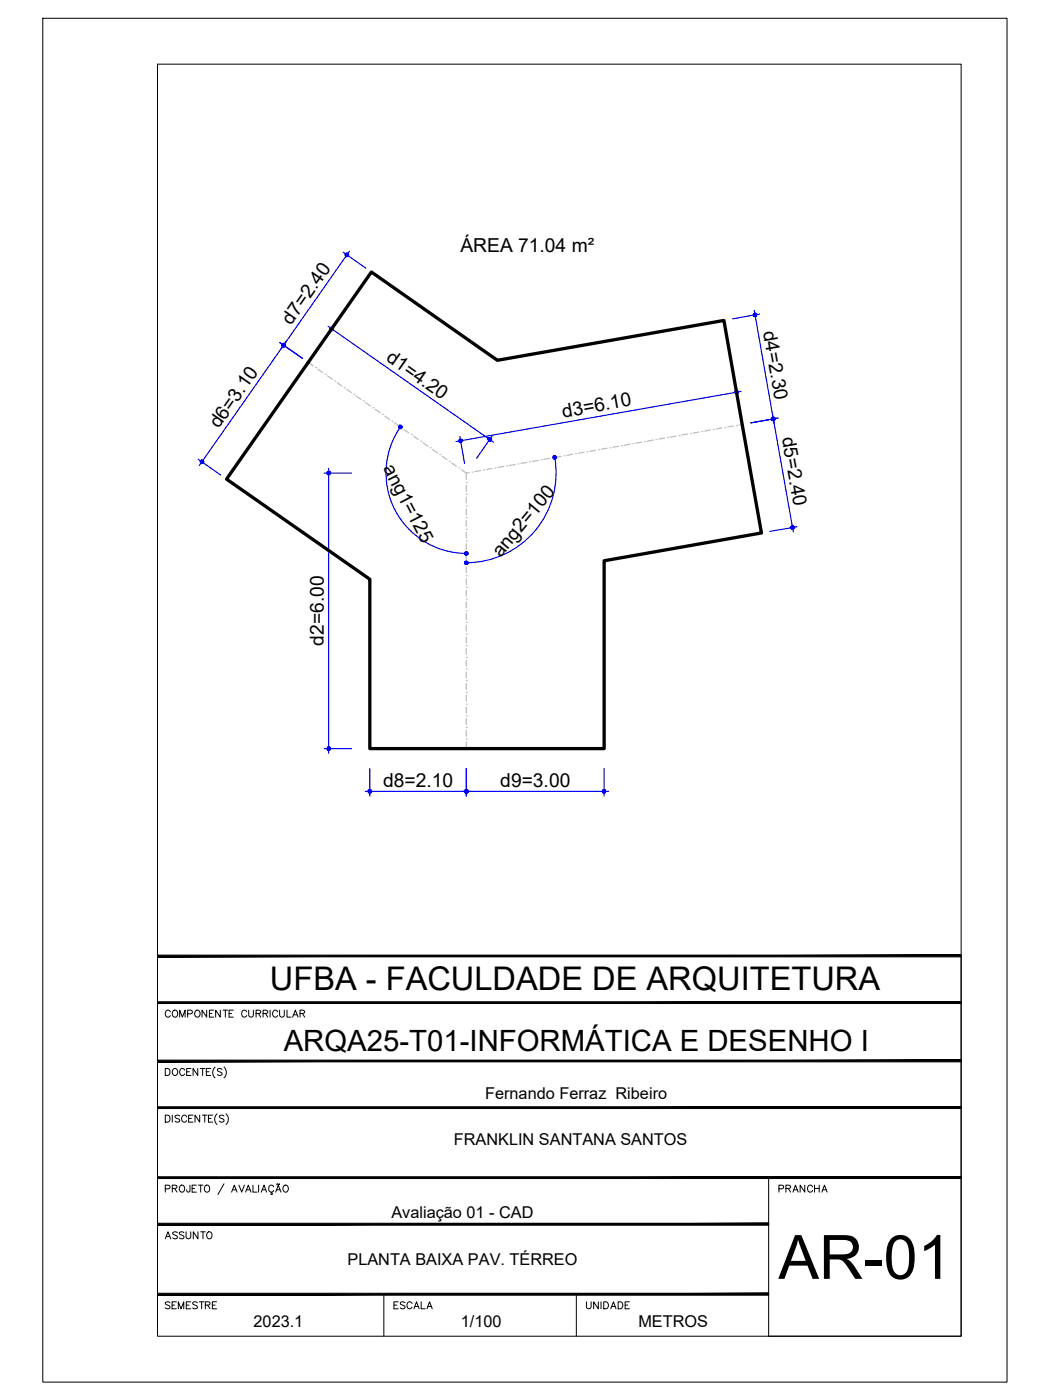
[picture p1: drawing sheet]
<svg xmlns="http://www.w3.org/2000/svg" width="229mm" height="305mm" viewBox="0 0 229 305" stroke-linecap="round" stroke-linejoin="round" font-family="sans-serif">
<!-- layer: ARQ_EIXO CINZA 04 -->
<g fill="none" stroke="#bababa" stroke-width=".25">
<path d="M67.1 78.9l1.1 .8M68.7 80h.1M69.2 80.4l1.1 .7M70.8 81.5h.1M71.3 81.8l1 .8M72.9 82.9h.1M73.4 83.3l1 .7M74.9 84.4h.1M75.5 84.8l1 .7M77 85.9h.1M77.6 86.2l1 .8M79.1 87.3h.1"/>
<path d="M79.6 87.7l1.1 .7M81.2 88.8h.1M81.7 89.1l1.1 .8M83.3 90.2h.1M83.8 90.6l1 .7M85.3 91.7h.1M85.9 92l1 .8M87.4 93.1h.1M88 93.5l1 .7M89.5 94.6h.1M90 95l1.1 .7M91.6 96.1h.1"/>
<path d="M92.1 96.4l1.1 .8M93.7 97.5h.1M94.2 97.9l1 .7M95.8 99h.1M96.3 99.3l1 .7M119.7 99.8l-1.3 .2M120.3 99.7h.1M122.2 99.4l-1.3 .2M122.8 99.2h.1M124.7 98.9l-1.3 .2M125.3 98.8h.1M127.2 98.5l-1.3 .2"/>
<path d="M127.8 98.3h.1M129.7 98l-1.3 .3M130.3 97.9h.1M132.2 97.6l-1.3 .2M132.8 97.5h.1M134.7 97.2l-1.3 .2M135.3 97h.1M137.2 96.7l-1.3 .2M137.8 96.6h.1M139.7 96.3l-1.3 .2M140.3 96.1h.1M142.2 95.8l-1.3 .3"/>
<path d="M142.8 95.7h.1M144.7 95.4l-1.3 .2M145.3 95.3h.1M147.2 95l-1.3 .2M147.8 94.8h.1M149.7 94.5l-1.3 .2M150.3 94.4h.1M152.2 94.1l-1.2 .2M152.8 93.9h.1M154.7 93.6l-1.2 .3M155.3 93.5h.1M157.2 93.2l-1.2 .2"/>
<path d="M157.8 93h.1M159.7 92.8l-1.2 .2M160.3 92.6h.1M161.6 92.4l-.6 .1M97.8 100.4h.1M98.3 100.8l1.1 .7M99.9 101.9h.1M100.5 102.2l1 .8M101.5 117.8h.1M101.5 115.2h.1M101.5 112.7h.1M101.5 110.2h.1"/>
<path d="M101.5 107.6h.1M101.5 105.1h.1M101.5 105.7v1.3M101.5 108.2v1.3M101.5 110.8v1.3M101.5 113.3v1.3M101.5 115.9v1.2M101.5 118.4v1.3M102.2 102.9l-.7 .1v1.4M102.8 102.8h.1M104.6 102.4l-1.2 .3M105.3 102.3h.1"/>
<path d="M107.1 102l-1.2 .2M107.8 101.9h.1M109.7 101.6l-1.3 .2M110.3 101.4h.1M112.2 101.1l-1.3 .2M112.8 101h.1M114.7 100.7l-1.3 .2M115.3 100.5h.1M117.2 100.2l-1.3 .3M117.8 100.1h.1M101.5 138h.1M101.5 135.5h.1"/>
<path d="M101.5 133h.1M101.5 130.4h.1M101.5 127.9h.1M101.5 125.3h.1M101.5 122.8h.1M101.5 120.3h.1M101.5 120.9v1.3M101.5 123.4v1.3M101.5 126v1.3M101.5 128.5v1.3M101.5 131.1v1.2M101.5 133.6v1.3"/>
<path d="M101.5 136.1v1.3M101.5 138.7v1.3M101.5 158.4h.1M101.5 155.8h.1M101.5 153.3h.1M101.5 150.7h.1M101.5 148.2h.1M101.5 145.7h.1M101.5 143.1h.1M101.5 140.6h.1M101.5 141.2v1.3M101.5 143.8v1.2"/>
<path d="M101.5 146.3v1.3M101.5 148.8v1.3M101.5 151.4v1.3M101.5 153.9v1.3M101.5 156.5v1.2M101.5 159v1.3M101.5 160.9h.1M101.5 161.5v1.5"/>
</g>
<!-- layer: COTA AZUL -->
<g fill="none" stroke="#00f" stroke-width=".25">
<path d="M74.7 54.9l4.9 3.5M76.1 54.7l-14.9 21.3M60.9 74.6l5 3.4M62.3 74.3l-18.9 27M71.4 71l36 25.3M72.8 70.8l-3.5 4.9M164.2 67.6l8.5 48.2M165.4 68.4l-5.9 1M43.1 100l4.9 3.4M87.2 92.9a17.5 17.5 0 0 0 14.3 27.6M100.1 95l1 5.9M107.2 94.9l-3.4 4.9"/>
<path d="M120.8 99.6a19.5 19.5 0 0 1-19.3 22.9M160.2 84.4l1 5.9M161.3 85.2l-62 10.9M169.4 91l-6 1.1M70.6 103h5.9M71.5 102v62M173.5 114.7l-5.9 1M70.6 163h5.9M79.5 172.3h53M80.5 167.3v6M101.5 167.3v6M131.5 167.3v6"/>
</g>
<!-- layer: 0 -->
<g fill="#00f" stroke="#00f" stroke-width=".22">
<path d="M71.9 71.4l-.1 .2h.4zM71.8 71.6h.4l-.3 .2zM71.9 71.8l.1 .1 .2-.3z"/>
<path d="M72.2 71.6l-.2 .3 .2 .1zM72.2 71.6l.2 .4h-.2zM72.2 71.6l.2 .4 .1-.2z"/>
<path d="M72.2 71.6l.3 .2 .1-.2zM72.2 71.6l.4-.1v.1zM72.4 71.3l-.2 .3 .4-.1z"/>
<path d="M72.3 71.2l-.1 .4 .2-.3zM72.1 71.2h.2l-.1 .4zM72.1 71.2l-.2 .2 .3 .2z"/>
<path d="M106.6 95.7l.3 .2 .1-.2zM106.6 95.7l.4-.2v.2zM106.8 95.4l-.2 .3 .4-.2z"/>
<path d="M106.7 95.3l-.1 .4 .2-.3zM106.5 95.3h.2l-.1 .4zM106.3 95.5l.3 .2-.1-.4z"/>
<path d="M106.3 95.5v.2h.3zM106.3 95.7h.3l-.3 .1zM106.3 95.8l.1 .2 .2-.3z"/>
<path d="M106.6 95.7l-.2 .3 .2 .1zM106.6 95.7l.2 .4h-.2zM106.6 95.7l.2 .4 .1-.2z"/>
<path d="M71.4 102.7l.1 .3v-.4zM71.4 102.7l.1 .3-.3-.2zM71.2 102.8v.2h.3z"/>
<path d="M71.2 103v.2l.3-.2zM71.2 103.2l.3-.2-.1 .3zM71.5 103l-.1 .3 .1 .1z"/>
<path d="M71.5 103v.4l.3-.1zM71.5 103l.4 .2-.1 .1zM71.5 103l.4 .2v-.2z"/>
<path d="M71.5 103h.4v-.2zM71.8 102.7l.1 .1-.4 .2zM71.5 102.6v.4l.3-.3z"/>
<path d="M71.5 163v.4l.3-.1zM71.5 163l.4 .2-.1 .1zM71.5 163l.4 .2v-.2z"/>
<path d="M71.5 163h.4v-.2zM71.8 162.6l.1 .2-.4 .2zM71.5 162.6v.4l.3-.4z"/>
<path d="M71.4 162.6l.1 .4v-.4zM71.4 162.6l.1 .4-.3-.2zM71.2 162.8v.2h.3z"/>
<path d="M71.2 163v.2l.3-.2zM71.2 163.2l.3-.2-.1 .3zM71.5 163l-.1 .3 .1 .1z"/>
<path d="M99.9 96l.1 .2 .3-.2zM100 96.2l.3-.2-.1 .3zM100.3 96l-.1 .3 .1 .1z"/>
<path d="M100.3 96v.4l.2-.1zM100.3 96l.3 .1-.1 .2zM100.3 96l.3 .1v-.2z"/>
<path d="M100.3 96l.3-.1v-.2zM100.4 95.6l.2 .1-.3 .3zM100.2 95.6l.1 .4 .1-.4z"/>
<path d="M100 95.7l.3 .3-.1-.4zM100 95.7l.3 .3-.4-.2zM99.9 95.8v.2h.4z"/>
<path d="M160.4 85.4l.3-.1v-.2zM160.5 85l.2 .1-.3 .3zM160.3 85l.1 .4 .1-.4z"/>
<path d="M160.1 85.1l.3 .3-.1-.4zM160.1 85.1l.3 .3-.4-.1zM160 85.3v.1h.4z"/>
<path d="M160 85.4l.1 .2 .3-.2zM160.1 85.6l.3-.2-.2 .3zM160.4 85.4l-.2 .3h.2z"/>
<path d="M160.4 85.4v.3h.2zM160.4 85.4l.3 .1-.1 .2zM160.4 85.4l.3 .1v-.2z"/>
<path d="M164.1 68.3l.3 .2-.1-.3zM164.1 68.3l.3 .2-.4-.1zM164 68.4v.2l.4-.1z"/>
<path d="M164 68.6l.1 .2 .3-.3zM164.1 68.8l.3-.3-.1 .4zM164.4 68.5l-.1 .4h.1z"/>
<path d="M164.4 68.5v.4l.2-.1zM164.4 68.5l.3 .2-.1 .1zM164.4 68.5l.3 .2 .1-.2z"/>
<path d="M164.4 68.5h.4l-.1-.2zM164.5 68.2l.2 .1-.3 .2zM164.3 68.2l.1 .3 .1-.3z"/>
<path d="M168.4 91.2v.4l.2-.1zM168.4 91.2l.3 .1-.1 .2zM168.4 91.2l.3 .1v-.2z"/>
<path d="M168.4 91.2l.3-.1v-.1zM168.5 90.8l.2 .2-.3 .2zM168.3 90.8l.1 .4 .1-.4z"/>
<path d="M168.1 90.9l.3 .3-.1-.4zM168.1 90.9l.3 .3-.4-.1zM168 91.1v.2l.4-.1z"/>
<path d="M168 91.3l.1 .1 .3-.2zM168.1 91.4l.3-.2-.2 .4zM168.4 91.2l-.2 .4h.2z"/>
<path d="M168.1 90.9l.3 .3-.1-.4zM168.1 90.9l.3 .3-.4-.1zM168 91.1v.2l.4-.1z"/>
<path d="M168 91.3l.1 .1 .3-.2zM168.1 91.4l.3-.2-.2 .4zM168.4 91.2l-.2 .4h.2z"/>
<path d="M168.4 91.2v.4l.2-.1zM168.4 91.2l.3 .1-.1 .2zM168.4 91.2l.3 .1v-.2z"/>
<path d="M168.4 91.2l.3-.1v-.1zM168.5 90.8l.2 .2-.3 .2zM168.3 90.8l.1 .4 .1-.4z"/>
<path d="M172.6 114.9v.3l.2-.1zM172.6 114.9l.3 .1-.1 .1zM172.6 114.9l.3 .1v-.2z"/>
<path d="M172.8 114.6l-.2 .3 .3-.1zM172.7 114.5l.1 .1-.2 .3zM172.5 114.5l.1 .4 .1-.4z"/>
<path d="M172.3 114.6l.3 .3-.1-.4zM172.3 114.6l.3 .3-.4-.2zM172.2 114.7v.2h.4z"/>
<path d="M172.2 114.9l.1 .2 .3-.2zM172.3 115.1l.3-.2-.2 .3zM172.6 114.9l-.2 .3h.2z"/>
<path d="M61.8 74.8v.3l.2-.3zM61.6 74.8h.2v.3zM61.4 74.9l.4 .2-.2-.3z"/>
<path d="M61.4 74.9v.2h.4zM61.4 75.1h.4l-.4 .2zM61.4 75.3l.2 .2 .2-.4z"/>
<path d="M61.8 75.1l-.2 .4h.1zM61.8 75.1l.1 .4h-.2zM61.8 75.1l.1 .4 .2-.1z"/>
<path d="M61.8 75.1l.3 .3v-.2zM61.8 75.1l.3-.1v.2zM62 74.8l-.2 .3 .3-.1z"/>
<path d="M44 100.5l-.2 .3 .1 .1zM44 100.5l.1 .4h-.2zM44 100.5l.1 .4 .2-.1z"/>
<path d="M44 100.5l.3 .3 .1-.2zM44 100.5l.3-.1 .1 .2zM44.2 100.2l-.2 .3 .3-.1z"/>
<path d="M44 100.2v.3l.2-.3zM43.8 100.2h.2v.3zM43.6 100.3l.4 .2-.2-.3z"/>
<path d="M43.6 100.3v.2h.4zM43.6 100.5h.4l-.4 .2zM43.6 100.7l.2 .1 .2-.3z"/>
<path d="M61.8 75.1l-.2 .4h.1zM61.8 75.1l.1 .4h-.2zM61.8 75.1l.1 .4 .2-.1z"/>
<path d="M61.8 75.1l.3 .3v-.2zM61.8 75.1l.3-.1v.2zM62 74.8l-.2 .3 .3-.1z"/>
<path d="M61.8 74.8v.3l.2-.3zM61.6 74.8h.2v.3zM61.4 74.9l.4 .2-.2-.3z"/>
<path d="M61.4 74.9v.2h.4zM61.4 75.1h.4l-.4 .2zM61.4 75.3l.2 .2 .2-.4z"/>
<path d="M75.6 55.1l-.1 .4 .2-.3zM75.4 55.2l.2-.1-.1 .4zM75.4 55.2l-.2 .1 .3 .2z"/>
<path d="M75.2 55.3l-.1 .2h.4zM75.1 55.5h.4l-.3 .2zM75.2 55.7l.1 .1 .2-.3z"/>
<path d="M75.5 55.5l-.2 .3 .2 .1zM75.5 55.5l.2 .3-.2 .1zM75.5 55.5l.2 .3 .1-.1z"/>
<path d="M75.5 55.5l.3 .2 .1-.2zM75.5 55.5l.4-.2v.2zM75.7 55.2l-.2 .3 .4-.2z"/>
<path d="M101.5 172.3h.4v-.2zM101.7 172l.2 .1-.4 .2zM101.5 171.9v.4l.2-.3z"/>
<path d="M101.3 172l.2 .3v-.4zM101.2 172.1l.1-.1 .2 .3zM101.2 172.1l-.1 .2h.4z"/>
<path d="M101.1 172.3l.1 .2 .3-.2zM101.2 172.5l.3-.2-.2 .3zM101.5 172.3l-.2 .3 .2 .1z"/>
<path d="M101.5 172.3v.4l.2-.1zM101.5 172.3l.4 .2-.2 .1zM101.5 172.3l.4 .2v-.2z"/>
<path d="M80.1 172.3l.1 .2 .3-.2zM80.2 172.5l.3-.2-.2 .3zM80.5 172.3l-.2 .3 .2 .1z"/>
<path d="M80.5 172.3v.4l.2-.1zM80.5 172.3l.4 .2-.2 .1zM80.5 172.3l.4 .2v-.2z"/>
<path d="M80.5 172.3h.4v-.2zM80.7 172l.2 .1-.4 .2zM80.5 171.9v.4l.2-.3z"/>
<path d="M80.3 172l.2 .3v-.4zM80.2 172.1l.1-.1 .2 .3zM80.2 172.1l-.1 .2h.4z"/>
<path d="M131.5 172.3h.4l-.1-.2zM131.7 172l.1 .1-.3 .2zM131.5 171.9v.4l.2-.3z"/>
<path d="M131.3 172l.2 .3v-.4zM131.3 172l.2 .3-.3-.2zM131.2 172.1l-.1 .2h.4z"/>
<path d="M131.1 172.3l.1 .2 .3-.2zM131.2 172.5l.3-.2-.2 .3zM131.5 172.3l-.2 .3 .2 .1z"/>
<path d="M131.5 172.3v.4l.2-.1zM131.5 172.3l.3 .2-.1 .1zM131.5 172.3l.3 .2 .1-.2z"/>
<path d="M101.1 172.3l.1 .2 .3-.2zM101.2 172.5l.3-.2-.2 .3zM101.5 172.3l-.2 .3 .2 .1z"/>
<path d="M101.5 172.3v.4l.2-.1zM101.5 172.3l.4 .2-.2 .1zM101.5 172.3l.4 .2v-.2z"/>
<path d="M101.5 172.3h.4v-.2zM101.7 172l.2 .1-.4 .2zM101.5 171.9v.4l.2-.3z"/>
<path d="M101.3 172l.2 .3v-.4zM101.2 172.1l.1-.1 .2 .3zM101.2 172.1l-.1 .2h.4z"/>
<path d="M87.2 92.6v.4l.2-.4zM87 92.6h.2v.4zM86.9 92.7l.3 .3-.2-.4z"/>
<path d="M86.9 92.7l-.1 .2 .4 .1zM86.8 92.9l.4 .1-.4 .1zM86.8 93.1l.2 .2 .2-.3z"/>
<path d="M87.2 93l-.2 .3h.1zM87.2 93l.1 .3h-.2zM87.2 93l.1 .3 .2-.1z"/>
<path d="M87.2 93l.3 .2v-.2zM87.2 93l.3-.2v.2zM87.4 92.6l-.2 .4 .3-.2z"/>
<path d="M101.5 120.5h.4v-.2zM101.7 120.2l.2 .1-.4 .2zM101.5 120.1v.4l.2-.3z"/>
<path d="M101.3 120.2l.2 .3v-.4zM101.2 120.3l.1-.1 .2 .3zM101.2 120.3l-.1 .2h.4z"/>
<path d="M101.1 120.5l.1 .2 .3-.2zM101.2 120.7l.3-.2-.2 .3zM101.5 120.5l-.2 .3 .2 .1z"/>
<path d="M101.5 120.5v.4l.2-.1zM101.5 120.5l.4 .2-.2 .1zM101.5 120.5l.4 .2v-.2z"/>
<path d="M101.1 122.6l.1 .1 .3-.1zM101.2 122.7l.3-.1-.2 .3zM101.5 122.6l-.2 .3h.2z"/>
<path d="M101.5 122.6v.3h.2zM101.5 122.6l.4 .1-.2 .2zM101.5 122.6l.4 .1v-.1z"/>
<path d="M101.5 122.6h.4v-.3zM101.7 122.2l.2 .1-.4 .3zM101.5 122.2v.4l.2-.4z"/>
<path d="M101.3 122.2l.2 .4v-.4zM101.2 122.3l.1-.1 .2 .4zM101.2 122.3l-.1 .3h.4z"/>
<path d="M120.5 99.3l.3 .3-.1-.4zM120.5 99.3l.3 .3-.4-.1zM120.4 99.5v.2l.4-.1z"/>
<path d="M120.4 99.7l.1 .1 .3-.2zM120.5 99.8l.3-.2-.2 .3zM120.8 99.6l-.2 .3h.2z"/>
<path d="M120.8 99.6v.3h.2zM120.8 99.6l.3 .1-.1 .2zM120.8 99.6l.3 .1v-.2z"/>
<path d="M121 99.4l-.2 .2 .3-.1zM120.9 99.2l.1 .2-.2 .2zM120.7 99.2l.1 .4 .1-.4z"/>
</g>
<path d="M80.9 59.2l27.4 19.2 49.3-8.6 8.2 46.2-34.3 6.1v40.9h-51v-36.9l-31.2-21.8z" fill="none" stroke="#000" stroke-width=".72"/>
<!-- layer: MRG_EXTERNA -->
<path d="M9.3 4h209.9v296.9h-209.9z" fill="none" stroke="#000" stroke-width=".22"/>
<!-- layer: MRG_INTERNA -->
<path d="M34.3 14h175v276.9h-175z" fill="none" stroke="#000" stroke-width=".22"/>
<!-- layer: SIMB_01 -->
<g fill="#000" stroke="#000" stroke-width=".22">
<path d="M34.3 218.1v.4l175-.4zM34.3 218.5l175-.4v.4z"/>
<path d="M34.3 207.9v.4l175-.4zM34.3 208.3l175-.4v.4z"/>
<path d="M34.3 230.8v.4l175-.4zM34.3 231.2l175-.4v.4z"/>
<path d="M34.3 256.2v.4l175-.4zM34.3 256.6l175-.4v.4z"/>
<path d="M34.3 241v.3l175-.3zM34.3 241.3l175-.3v.3z"/>
<path d="M34.3 266.3v.4l133-.4zM34.3 266.7l133-.4v.4z"/>
<path d="M34.3 282h133v-.4zM34.3 281.6h133l-133 .4z"/>
</g>
<g fill="none" stroke="#000" stroke-width=".22">
<path d="M45 219.9v1.5l-1-1.5v1.5M46.5 219.9h-.9v1.5h.9M48 219.9v1.5l-1.1-1.5v1.5M48.6 219.9h1M49.1 219.9v1.5M50.8 219.9h-.9v1.5h.9M54.1 219.9v1.1l.5 .4h.3l.3-.4v-1.1M58.8 219.9v1.5M60.9 219.9v1.1l.4 .4 .5-.2 .1-1.3M62.5 219.9v1.5h.9M209.3 208.1v82.8h-42v-34.5M36 232.6h.5a.82 .82 0 0 1 .5 .8 .82 .82 0 0 1-.5 .7h-.5z"/>
<path d="M37.1 220.3a.56 .56 0 0 0-.7-.4 .56 .56 0 0 0-.4 .6 .63 .63 0 0 0 .2 .8 .63 .63 0 0 0 .9-.2M37.7 220.1a.72 .72 0 0 1 1 .2 .72 .72 0 0 1-.3 1.1 .72 .72 0 0 1-.9-.4 .72 .72 0 0 1 .2-.9zM37.7 232.8a.72 .72 0 0 1 1 .2 .72 .72 0 0 1-.3 1.1 .72 .72 0 0 1-.9-.4 .72 .72 0 0 1 .2-.9zM39.1 221.4v-1.5l.6 1.5 .6-1.5v1.5M40.2 233a.56 .56 0 0 0-.6-.4 .56 .56 0 0 0-.5 .6 .63 .63 0 0 0 .3 .8 .63 .63 0 0 0 .8-.2M40.6 233.3h.6M40.9 220.7l.9-.1v-.5l-.3-.2h-.6v1.5M41.6 232.6h-1v1.5h1M42.7 220a.71 .71 0 0 1 .9 .7 .71 .71 0 0 1-.9 .7l-.3-.5v-.4zM43.1 232.6v1.5l-1.1-1.5v1.5M43.6 232.6h1M44.1 232.6v1.5"/>
<path d="M44.9 233.3h.6M45.6 220.6h.5M45.9 232.6h-1v1.5h1M46.8 232.3a1.57 1.57 0 0 0 0 2.4M48.3 232.8l-.3-.2-.7 .2 .2 .4 .5 .2 .3 .3v.2l-.3 .2-.7-.2M48.8 232.3a1.57 1.57 0 0 1 0 2.4M49.9 220.6h.5M53.7 220.3a.56 .56 0 0 0-.6-.4 .56 .56 0 0 0-.5 .6 .63 .63 0 0 0 .3 .8 .63 .63 0 0 0 .8-.2M55.8 220.6h.8l.2-.4-.4-.3h-.6v1.5M56.3 220.6l.5 .8M57.3 220.6h.8l.2-.4-.4-.3h-.6v1.5M57.8 220.6l.5 .8"/>
<path d="M60.5 220.3a.56 .56 0 0 0-.7-.4 .56 .56 0 0 0-.4 .6 .63 .63 0 0 0 .2 .8 .63 .63 0 0 0 .9-.2M63.7 221.4l.6-1.5 .6 1.5M63.9 220.9h.7M65.3 220.6h.9l.1-.4-.3-.3h-.7v1.5M65.8 220.6l.5 .8M36 242.8h.5a.82 .82 0 0 1 .5 .7 .82 .82 0 0 1-.5 .8h-.5zM36 258.8l.9-.1 .1-.6-1-.1v1.5M37.5 258.7l1-.1v-.5l-1-.1v1.5M37.5 242.8v1.5M38 258.7l.5 .8M39.1 243l-.3-.2-.7 .2 .2 .4 .7 .3 .1 .2v.2l-.3 .2-.7-.2M39.2 258.2a.72 .72 0 0 1 1 .2 .72 .72 0 0 1-.3 1.1 .72 .72 0 0 1-.9-.4 .72 .72 0 0 1 .2-.9z"/>
<path d="M40.6 243.2a.56 .56 0 0 0-.6-.4 .56 .56 0 0 0-.5 .6 .63 .63 0 0 0 .3 .8 .63 .63 0 0 0 .8-.2M41.1 243.5h.6M41.4 258l-.1 1.4-.4 .1-.2-.1-.1-.4M41.8 258.7h.6M42 242.8h-.9v1.5h.9M42.8 258h-1v1.5h1M43.2 258h1M43.5 242.8v1.5l-1-1.5v1.5M43.7 258v1.5M44.1 242.8h1M44.6 242.8v1.5M44.6 258.2a.63 .63 0 0 1 .8-.1 .63 .63 0 0 1 .2 .9 .57 .57 0 0 1-.5 .6 .57 .57 0 0 1-.6-.6z"/>
<path d="M45.4 243.5h.5M46.3 242.8h-.9v1.5h.9M47.2 242.5a1.57 1.57 0 0 0 0 2.3M48.8 243l-.4-.2-.6 .2 .1 .4 .7 .3 .2 .2v.2l-.4 .2-.6-.2M48.8 257.7l-1.3 2.4M49.2 242.5a1.57 1.57 0 0 1 0 2.3M50.4 259.5l.6-1.5 .6 1.5M50.7 259h.7M52 258l.6 1.5 .6-1.5M53.5 259.5l.6-1.5 .6 1.5M53.7 259h.7M55.1 258v1.5h.9"/>
<path d="M56.3 258v1.5M56.9 259.5l.6-1.5 .5 1.5M57.1 259h.7M59.1 259.5v.3l.2 .2h-.4M59.6 258.4a.6 .6 0 0 0-.9-.3 .6 .6 0 0 0-.2 .9 .54 .54 0 0 0 .4 .5 .54 .54 0 0 0 .7-.3M60 259.5l.6-1.5 .6 1.5M60.2 259h.8M60.3 257.8l-.1 .1M60.3 257.8h.2M60.5 257.8l.1 .1M60.6 257.9h.2M60.9 257.7l-.1 .2"/>
<path d="M61.8 258.2a.72 .72 0 0 1 1 .2 .72 .72 0 0 1-.3 1.1 .72 .72 0 0 1-.9-.4 .72 .72 0 0 1 .2-.9zM83.6 281.8v9.1M125.5 281.8v9.1"/>
</g>
<text font-size="13.3" x="169.5" y="278.4">AR-01</text>
<text font-size="7.1" x="58.8" y="215.6">UFBA - FACULDADE DE ARQUITETURA</text>
<text font-size="6.4" x="61.8" y="228.9">ARQA25-T01-INFORMÁTICA E DESENHO I</text>
<g font-size="4.4">
<text x="168.3" y="260.7">PRANCHA</text>
<text x="34.9" y="270.9">ASSUNTO</text>
<text x="34.9" y="286.1">SEMESTRE</text>
<text x="84.7" y="286.1">ESCALA</text>
<text x="126.3" y="286.1">UNIDADE</text>
</g>
<g font-size="4.2">
<text x="100.2" y="54.8">ÁREA 71.04 m²</text>
<text x="63.4" y="71" transform="rotate(-55 63.4 71)">d7=2.40</text>
<text x="166.1" y="72.2" transform="rotate(80 166.1 72.2)">d4=2.30</text>
<text x="83.8" y="78.4" transform="rotate(35 83.8 78.4)">d1=4.20</text>
<text x="47.6" y="93.5" transform="rotate(-55 47.6 93.5)">d6=3.10</text>
<text x="122.6" y="90.9" transform="rotate(-10 122.6 90.9)">d3=6.10</text>
<text x="170.2" y="95.3" transform="rotate(80 170.2 95.3)">d5=2.40</text>
<text x="83.3" y="101.9" transform="rotate(63 83.3 101.9)">ang1=125</text>
<text x="109" y="121.5" transform="rotate(-50 109 121.5)">ang2=100</text>
<text x="70.5" y="140.6" transform="rotate(-90 70.5 140.6)">d2=6.00</text>
<text x="83.4" y="171.2">d8=2.10</text>
<text x="108.9" y="171.2">d9=3.00</text>
</g>
<g font-size="3.5">
<text x="105.6" y="239.3">Fernando Ferraz Ribeiro</text>
<text x="98.8" y="249.3">FRANKLIN SANTANA SANTOS</text>
<text x="85.2" y="265.2">Avaliação 01 - CAD</text>
<text x="75.6" y="275.4">PLANTA BAIXA PAV. TÉRREO</text>
<text x="55.2" y="289">2023.1</text>
<text x="100.3" y="289">1/100</text>
<text x="139" y="289">METROS</text>
</g>
</svg>
